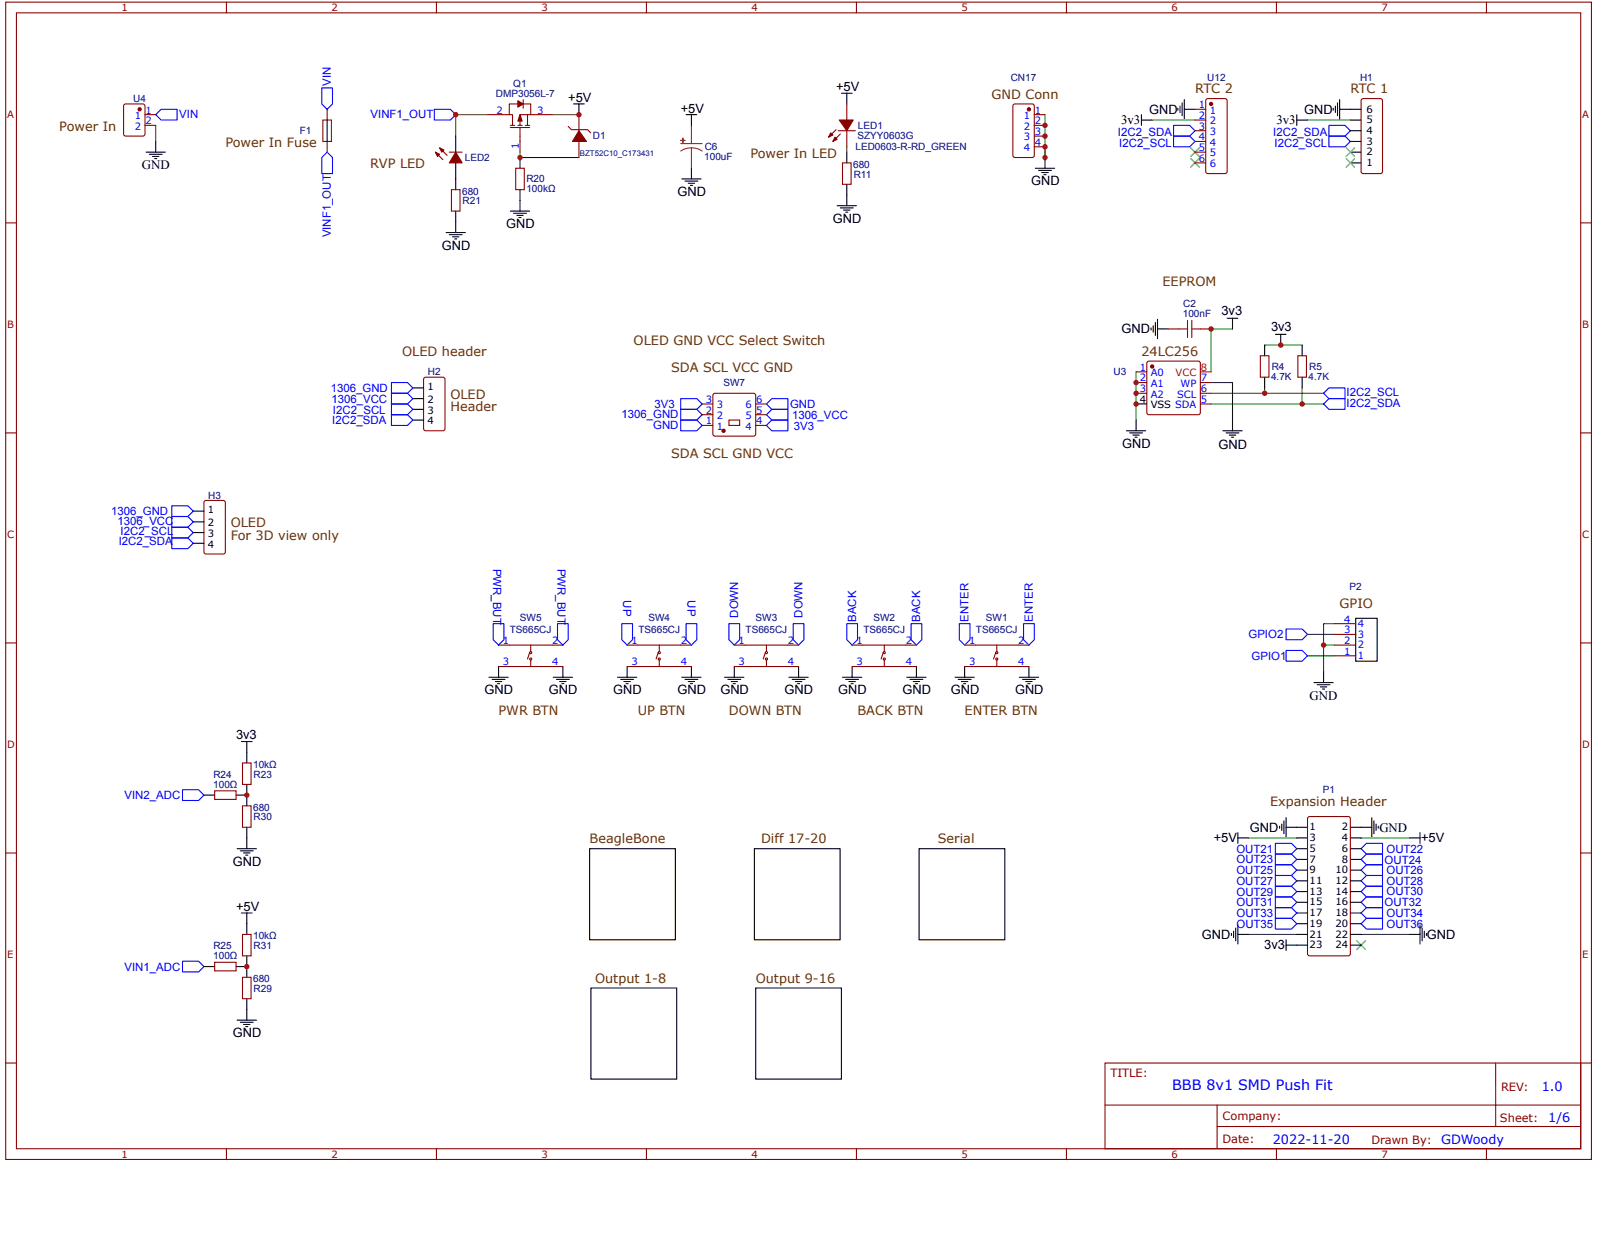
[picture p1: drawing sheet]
<svg xmlns="http://www.w3.org/2000/svg" width="279mm" height="216mm" viewBox="0 0 279 216" stroke-linecap="round" stroke-linejoin="round" font-family="sans-serif">
<g fill="none" stroke="#080" stroke-width=".19">
<path d="M27.2 21.9v2.8M90.9 26.6v.9h10.3M182.7 20v7.5M201.4 21h7.5M228.6 21h7.5M215.5 57.5h-3.8v7.5M198.6 65v8.4M211.7 66.9h3.8v6.5M211.7 70.6h19.7M211.7 68.8h19.7M221.1 67.8v1M221.1 60.3h6.6"/>
<path d="M227.7 67.8v2.8M228.6 114.6h4.7M228.6 110.9h4.7M231.4 112.8h1.9M233.3 109h-1.9v8.5M218.3 146.5h8.4M238 146.5h8.4M218.3 163.4h8.4M238 163.4h8.4"/>
</g>
<g fill="none" stroke="#000" stroke-width=".19">
<path d="M147.1 16.3h1.9M148.1 16.3v1.9M205.9 18.9v.4M206.3 18.5v1.2M206.7 18v2.2M207.1 19.1h1.8M207.1 17.4v3.4M233.1 18.9v.4M233.5 18.5v1.2M233.9 18v2.2M234.2 19.1h3.8M234.2 17.4v3.4"/>
<path d="M25.5 26.6h3.4M26.1 27h2.3M26.7 27.4h1.1M27 27.7h.4M27.2 24.7v1.9M79.7 31.3v1.9M79.7 36.9v1.9M90.9 27.5v1.9M90.9 33.2v1.8M146.4 36h3.3M146.9 36.3h2.3M147.5 36.7h1.1"/>
<path d="M147.9 37.1h.3M148.1 26.6v1.9M148.1 32.2v3.8M181 29.4h3.4M181.6 29.8h2.2M182.2 30.2h1.1M182.5 30.5h.4M182.7 27.5v1.9M199.6 21h1.8M199.6 20v1.9M226.7 21h1.9M226.7 20v1.9"/>
<path d="M236.1 21h1.9M236.1 28.5h1.9M236.1 26.6h1.9M236.1 24.7h1.9M236.1 22.9h1.9M201.3 57.3v.4M201.6 56.9v1.2M202 56.4v2.2M202.4 57.5h1.9M202.4 55.8v3.4M214.6 55.6h1.8M215.5 55.6v1.9"/>
<path d="M223 58.4h1.9M223.9 58.4v1.9M72.2 67.8h1.9M72.2 69.7h1.9M72.2 71.6h1.9M72.2 73.4h1.9M196.9 75.3h3.4M197.5 75.7h2.3M198.1 76.1h1.1M198.4 76.4h.4M198.6 73.4v1.9M213.8 75.3h3.4"/>
<path d="M214.4 75.7h2.2M214.9 76.1h1.2M215.3 76.4h.4M215.5 73.4v1.9M221.1 60.3v1.9M221.1 65.9v1.9M227.7 60.3v1.9M227.7 65.9v1.9M33.8 89.4h1.9M33.8 91.2h1.9M33.8 93.1h1.9M33.8 95h1.9"/>
<path d="M229.7 119.3h3.4M230.3 119.7h2.2M231.4 117.5v1.8M237 108.1h3.8v7.5h-3.8zM35.7 139h1.8M41.3 139h1.8M42.2 129.6h1.9M43.1 129.6v3.8M43.1 137.1v3.8M230.9 120.1h1.1M231.2 120.5h.4M41.5 148.4h3.3"/>
<path d="M42 148.7h2.3M42.2 159.6h1.9M42.6 149.1h1.1M43 149.5h.3M43.1 144.6v3.8M43.1 159.6v3.8M103.1 148.4h15v15.9h-15zM131.9 148.4h15v15.9h-15zM160.7 148.4h15v15.9h-15zM216.4 146.5h1.9M216.4 145.6v1.8M223.7 144.4v.4"/>
<path d="M224.1 144.1v1.1M224.5 143.5v2.2M224.9 144.6h3.7M224.9 142.9v3.4M226.7 146.5h1.9M226.7 148.4h1.9M226.7 159.6h1.9M226.7 150.2h1.9M226.7 152.1h1.9M226.7 154h1.9M226.7 155.9h1.9M226.7 157.7h1.9"/>
<path d="M236.1 144.6h3.7M236.1 146.5h1.9M236.1 148.4h1.9M236.1 159.6h1.9M236.1 150.2h1.9M236.1 152.1h1.9M236.1 154h1.9M236.1 155.9h1.9M236.1 157.7h1.9M239.8 142.9v3.4M240.2 143.5v2.2M240.6 144.1v1.1"/>
<path d="M241 144.4v.4M246.4 146.5h1.9M248.3 145.6v1.8M35.7 169h1.8M41.3 169h1.8M41.5 178.3h3.3M42 178.7h2.3M42.6 179.1h1.1M43 179.5h.3M43.1 167.1v3.7M43.1 174.6v3.7M103.3 172.7h15v15.9h-15z"/>
<path d="M132.1 172.7h15v15.9h-15zM215.3 163.2v.3M215.7 162.8v1.1M216.1 162.2v2.3M216.4 161.7v3.3M216.4 163.4h1.9M224.9 164.3v1.9M224.9 165.2h3.7M226.7 163.4h1.9M226.7 161.5h1.9M236.1 163.4h1.9M236.1 165.2h1.9"/>
<path d="M236.1 161.5h1.9M246.4 163.4h1.9M248.3 161.7v3.3M248.7 162.2v2.3M249 162.8v1.1M249.4 163.2v.3"/>
</g>
<g fill="none" stroke="#00f" stroke-width=".19">
<path d="M56.3 15.4h1.8v2.8l-.9 .9-.9-.9zM27.2 20l1-.9h2.8v1.9h-2.8zM205.2 21.9h2.8l.9 1-.9 .9h-2.8zM205.2 23.8h2.8l.9 .9-.9 1h-2.8zM232.4 21.9h2.8l.9 1-.9 .9h-2.8zM232.4 23.8h2.8l.9 .9-.9 1h-2.8zM68.4 66.9h2.8l1 .9-1 1h-2.8zM68.4 68.8h2.8l1 .9-1 .9h-2.8zM68.4 70.6h2.8l1 1-1 .9h-2.8zM68.4 72.5h2.8l1 .9-1 1h-2.8zM231.4 70.6l1-.9h2.8v1.9h-2.8zM231.4 68.8l1-1h2.8v1.9h-2.8z"/>
<path d="M30 88.4h2.8l1 1-1 .9h-2.8zM30 90.3h2.8l1 .9-1 1h-2.8zM30 92.2h2.8l1 .9-1 .9h-2.8zM30 94h2.8l1 1-1 .9h-2.8zM224.9 110h2.8l.9 .9-.9 .9h-2.8zM224.9 113.7h2.8l.9 .9-.9 1h-2.8zM31.9 138.1h2.8l1 .9-1 .9h-2.8zM223 153.1h2.8l.9 .9-.9 .9h-2.8zM223 151.2h2.8l.9 .9-.9 1h-2.8zM223 149.3h2.8l.9 .9-.9 1h-2.8zM223 147.4h2.8l.9 1-.9 .9h-2.8zM223 154.9h2.8l.9 1-.9 .9h-2.8z"/>
<path d="M223 156.8h2.8l.9 .9-.9 1h-2.8zM223 158.7h2.8l.9 .9-.9 .9h-2.8zM238.9 151.2h2.8v1.9h-2.8l-.9-1zM238.9 149.3h2.8v1.9h-2.8l-.9-1zM238.9 147.4h2.8v1.9h-2.8l-.9-.9zM238.9 153.1h2.8v1.8h-2.8l-.9-.9zM238.9 154.9h2.8v1.9h-2.8l-.9-.9zM238.9 156.8h2.8v1.9h-2.8l-.9-1zM238.9 158.7h2.8v1.8h-2.8l-.9-.9zM31.9 168h2.8l1 1-1 .9h-2.8zM223 160.5h2.8l.9 1-.9 .9h-2.8zM238.9 160.5h2.8v1.9h-2.8l-.9-.9z"/>
</g>
<g fill="none" stroke="#800" stroke-width=".19">
<path d="M1 .4h277.3v202.3h-277.3zM2.9 2.2h273.5v198.6h-273.5zM39.6 .4v1.8M76.3 .4v1.8M113 .4v1.8M149.7 .4v1.8M186.5 .4v1.8M223.2 .4v1.8M238 17.4l.4-.2h2.9l.4 .2v.2v12.4v.2l-.4 .1h-2.9h-.2l-.2-.3zM259.9 .4v1.8M1 39h1.9M78.9 33.2h1.5v3.7h-1.5z"/>
<path d="M90.2 29.4h1.5v3.8h-1.5zM99.3 22.1l.6 .6h2.8l.6 .5M101.2 20v2.9M101.2 24.7v2.8M147.3 28.5h1.5v3.7h-1.5zM276.4 39h1.9M204.3 57.5h1.8M209.9 57.5h1.8M1 75.7h1.9M74.1 66.1l.3-.2h3l.4 .2v8.8l-.2 .4h-3.2l-.3-.2zM220.4 62.2h1.5v3.7h-1.5zM226.9 62.2h1.5v3.7h-1.5z"/>
<path d="M276.4 75.7h1.9M35.7 87.7l.3-.2h3l.4 .2v8.8l-.2 .3-3.2 .1-.3-.2zM1 112.4h1.9M233.3 114.6h3.7M233.3 112.8h3.7M233.3 110.9h3.7M233.3 109h3.7M276.4 112.4h1.9M37.5 138.3h3.8v1.5h-3.8zM42.4 133.4h1.5v3.7h-1.5zM1 149.1h1.9M42.4 140.9h1.5v3.7h-1.5z"/>
<path d="M228.8 142.8l6.9-.1 .4 .2v23.8l-.2 .3-6.9 .1-.3-.2-.1-23.8zM276.4 149.1h1.9M37.5 168.2h3.8v1.5h-3.8zM42.4 170.8h1.5v3.8h-1.5zM42.4 163.4h1.5v3.7h-1.5zM1 185.8h1.9M193.2 185.8h83.2v15h-83.2zM193.2 193.2h83.1M212.8 196.9h63.5M212.8 193.2v7.5M261.5 185.8v11.1M276.4 185.8h1.9"/>
<path d="M39.6 200.8v1.9M76.3 200.8v1.9M113 200.8v1.9M149.7 200.8v1.9M186.5 200.8v1.9M223.2 200.8v1.9M259.9 200.8v1.9"/>
</g>
<g fill="#000">
<path d="M208.2 25.9l1.5 1.5zM209.7 25.9l-1.5 1.5z"/>
<path d="M208.2 27.7l1.5 1.5zM209.7 27.7l-1.5 1.5z"/>
<path d="M235.4 25.9l1.5 1.5zM236.9 25.9l-1.5 1.5z"/>
<path d="M235.4 27.7l1.5 1.5zM236.9 27.7l-1.5 1.5z"/>
<path d="M237.2 164.5l1.5 1.5zM238.7 164.5l-1.5 1.5z"/>
</g>
<path d="M208.2 25.9l1.5 1.5M208.2 27.7l1.5 1.5M209.7 25.9l-1.5 1.5M209.7 27.7l-1.5 1.5M235.4 25.9l1.5 1.5M235.4 27.7l1.5 1.5M236.9 25.9l-1.5 1.5M236.9 27.7l-1.5 1.5M237.2 164.5l1.5 1.5M238.7 164.5l-1.5 1.5" fill="none" stroke="#3c3" stroke-width=".19"/>
<path d="M206.1 57.5h1.5M207.6 56v3M208.4 57.5h1.5M208.4 56v3" fill="none" stroke="#a00000" stroke-width=".19"/>
<path d="M101.2 22.9l1.3 1.8h-2.4z" fill="#800"/>
<path d="M177.3 18.2h3.2l.3 .2v8.8l-.1 .3h-3.2l-.4-.1v-8.9zM101.2 22.9l1.3 1.8h-2.4z" fill="none" stroke="#800" stroke-width=".19"/>
<path d="M100.3 18.2h1.9M101.2 18.2v1.8M79.7 38.8v1.9M89.2 36.9h3.4M89.8 37.3h2.2M90.4 37.7h1.1M90.7 38h.4M90.9 35v1.9M78 40.7h3.4M78.6 41h2.2M79.1 41.4h1.1M79.5 41.8h.4" fill="none" stroke="#000" stroke-width=".19"/>
<path d="M85.3 20h-5.6v3.8M96.5 20h4.7" fill="none" stroke="#080" stroke-width=".19"/>
<path d="M75.9 19.1h2.8l1 .9-1 1h-2.8zM56.3 27.5l.9-.9 .9 .9v2.8h-1.8z" fill="none" stroke="#00f" stroke-width=".19"/>
<circle cx="179.9" cy="19.1" r=".28" fill="#800"/>
<g fill="none" stroke="#800" stroke-width=".19">
<path d="M57.2 19.1v1.9M57.2 24.7v1.9M180.8 20h1.9M180.8 21.9h1.9M180.8 23.8h1.9M180.8 25.7h1.9M200.6 63.3l.3-.2 8.8 .1 .2 .3-.1 8.8-.3 .2-8.8-.1-.2-.3z"/>
<circle cx="179.9" cy="19.1" r=".28"/>
</g>
<path d="M56.4 21h1.5v3.7h-1.5z" fill="none" stroke="#a00000" stroke-width=".19"/>
<path d="M57.2 21v3.7" fill="none" stroke="#000" stroke-width=".19"/>
<circle cx="201.4" cy="64.1" r=".28" fill="#800"/>
<g fill="none" stroke="#800" stroke-width=".19">
<path d="M21.8 18.2h3.2l.3 .2 .1 5-.2 .3-3.2 .1-.3-.2-.1-5.1zM198.6 65h1.9M198.6 66.9h1.9M198.6 68.8h1.9M209.9 66.9h1.8M209.9 68.8h1.8M209.9 70.6h1.8"/>
<circle cx="201.4" cy="64.1" r=".28"/>
</g>
<path d="M198.6 70.6h1.9" fill="none" stroke="#000" stroke-width=".19"/>
<path d="M209.9 65h1.8" fill="none" stroke="#f00" stroke-width=".19"/>
<circle cx="24.4" cy="19.1" r=".28" fill="#800"/>
<g fill="none" stroke="#800" stroke-width=".19">
<path d="M210.9 17.4l.3-.2h3l.3 .2 .1 .2v12.4l-.1 .2-.3 .1h-3h-.2l-.2-.3zM25.4 20h1.8M25.4 21.9h1.8"/>
<circle cx="24.4" cy="19.1" r=".28"/>
</g>
<circle cx="211.7" cy="18.2" r=".28" fill="#800"/>
<g fill="none" stroke="#800" stroke-width=".19">
<path d="M208.9 19.1h1.9M208.9 21h1.9M208.9 22.9h1.9M208.9 24.7h1.9M208.9 26.6h1.9M208.9 28.5h1.9"/>
<circle cx="211.7" cy="18.2" r=".28"/>
</g>
<path d="M146.7 21h2.5l-1.1 1.9z" fill="#800"/>
<path d="M148.1 18.2v2.8M146.2 22.7l-1.3 1.3M146.6 22.9h3M146.7 21h2.5l-1.1 1.9zM146.9 23.4l-1.3 1.3M148.1 22.9v2.8" fill="none" stroke="#800" stroke-width=".19"/>
<path d="M145.2 23.2l.4 .4-.7 .4z" fill="#800"/>
<path d="M145.2 23.2l.4 .4-.7 .4z" fill="none" stroke="#800" stroke-width=".19"/>
<path d="M146 24l.4 .4-.8 .3z" fill="#800"/>
<g fill="none" stroke="#800" stroke-width=".19">
<path d="M146 24l.4 .4-.8 .3zM87.2 112.8h11.2M87.2 116.5h11.2M92.6 114.1l-.4 1.1M92.8 112.8v1.1M92.8 115.4v1.1M109.7 112.8h11.2M109.7 116.5h11.2M115.1 114.1l-.4 1.1M115.3 112.8v1.1M115.3 115.4v1.1M128.4 112.8h11.2"/>
<path d="M128.4 116.5h11.2M133.8 114.1l-.4 1.1M134 112.8v1.1M134 115.4v1.1M149 112.8h11.2M149 116.5h11.2M154.4 114.1l-.3 1.1M154.6 112.8v1.1M154.6 115.4v1.1M168.7 112.8h11.2M168.7 116.5h11.2M174.1 114.1l-.4 1.1"/>
<path d="M174.3 112.8v1.1M174.3 115.4v1.1"/>
<circle cx="92.8" cy="114.1" r=".19"/>
<circle cx="92.8" cy="115.2" r=".19"/>
<circle cx="115.3" cy="114.1" r=".19"/>
<circle cx="115.3" cy="115.2" r=".19"/>
<circle cx="134" cy="114.1" r=".19"/>
<circle cx="134" cy="115.2" r=".19"/>
<circle cx="154.6" cy="114.1" r=".19"/>
<circle cx="154.6" cy="115.2" r=".19"/>
<circle cx="174.3" cy="114.1" r=".19"/>
<circle cx="174.3" cy="115.2" r=".19"/>
</g>
<path d="M148.1 25.7v.9" fill="none" stroke="#080" stroke-width=".19"/>
<path d="M86.2 109h1.9v2.8l-.9 1-1-1zM97.5 109h1.8v2.8l-.9 1-.9-1zM108.7 109h1.9v2.8l-.9 1-1-1zM120 109h1.8v2.8l-.9 1-.9-1zM127.4 109h1.9v2.8l-.9 1-1-1zM138.7 109h1.9v2.8l-1 1-.9-1zM148.1 109h1.8v2.8l-.9 1-.9-1zM159.3 109h1.9v2.8l-1 1-.9-1zM167.7 109h1.9v2.8l-.9 1-1-1zM179 109h1.8v2.8l-.9 1-.9-1z" fill="none" stroke="#00f" stroke-width=".19"/>
<g fill="none" stroke="#000" stroke-width=".19">
<path d="M85.5 118.4h3.4M86 118.8h2.3M86.6 119.1h1.1M87 119.5h.4M87.2 116.5v1.9M96.7 118.4h3.4M97.3 118.8h2.2M97.9 119.1h1.1M98.2 119.5h.4M98.4 116.5v1.9M108 118.4h3.3M108.5 118.8h2.3"/>
<path d="M109.1 119.1h1.1M109.5 119.5h.3M109.7 116.5v1.9M119.2 118.4h3.4M119.8 118.8h2.2M120.3 119.1h1.2M120.7 119.5h.4M120.9 116.5v1.9M126.7 118.4h3.4M127.3 118.8h2.2M127.8 119.1h1.1M128.2 119.5h.4"/>
<path d="M128.4 116.5v1.9M137.9 118.4h3.4M138.5 118.8h2.3M139.1 119.1h1.1M139.4 119.5h.4M139.6 116.5v1.9M147.3 118.4h3.4M147.9 118.8h2.2M148.4 119.1h1.2M148.8 119.5h.4M149 116.5v1.9M158.5 118.4h3.4"/>
<path d="M159.1 118.8h2.3M159.7 119.1h1.1M160 119.5h.4M160.2 116.5v1.9M167 118.4h3.3M167.5 118.8h2.3M168.1 119.1h1.1M168.5 119.5h.3M168.7 116.5v1.9M178.2 118.4h3.4M178.8 118.8h2.2M179.3 119.1h1.2"/>
<path d="M179.7 119.5h.4M179.9 116.5v1.9"/>
</g>
<path d="M119 25.1h3.8M120.9 25.9h.8l1.1 .5M120.9 25.9l-1.2 .1-.7 .4M120.9 21.9v3.2M120.9 25.9v3.5" fill="none" stroke="#8d2323" stroke-width=".19"/>
<path d="M119 24.5l.8 .1z" fill="#8d2323"/>
<path d="M119 24.5l.8 .1z" fill="none" stroke="#8d2323" stroke-width=".19"/>
<path d="M119.4 24.2v.7z" fill="#8d2323"/>
<path d="M119.4 24.2v.7z" fill="none" stroke="#8d2323" stroke-width=".19"/>
<path d="M119.2 31.3h3.4M119.8 31.7h2.2M120 20h1.8M120.3 32h1.2M120.7 32.4h.4M120.9 20v1.9M120.9 29.4v1.9" fill="none" stroke="#000" stroke-width=".19"/>
<path d="M90.9 20l.4 1.2h-.8z" fill="#800"/>
<path d="M90.9 20l.4 1.2h-.8z" fill="none" stroke="#800" stroke-width=".19"/>
<path d="M90.5 17.6l1 .6-1 .5z" fill="#800"/>
<g fill="none" stroke="#800" stroke-width=".19">
<path d="M90.5 17.6l1 .6-1 .5zM90.5 18.2h-1.5v1.8h.6v1.9M91.5 18.2h1.3v1.8h-1.9v1.9M91.5 17.4v1.5M85.3 20h3.7M89.2 22.3h3.4M89.2 21.9h.8M90.5 21.9h.8M90.9 22.3v1.5M90.9 24.7v1.9M91.9 21.9h.7M92.2 20v1.9"/>
<path d="M92.8 20h3.7"/>
</g>
<path d="M90.9 23.8v.9" fill="none" stroke="#600" stroke-width=".19"/>
<path d="M79.7 23.8v2.8M79.7 28.5v2.8" fill="none" stroke="#000" stroke-width=".19"/>
<path d="M79.7 26.6l1.1 1.9h-2.2z" fill="#800"/>
<path d="M76.1 26.6l1.3 1.3M76.9 25.9l1.3 1.3M79.7 26.6l1.1 1.9h-2.2z" fill="none" stroke="#800" stroke-width=".19"/>
<path d="M76.9 25.9l.7 .3-.4 .4z" fill="#800"/>
<path d="M76.9 25.9l.7 .3-.4 .4z" fill="none" stroke="#800" stroke-width=".19"/>
<path d="M76.1 26.6l.8 .4-.4 .4z" fill="#800"/>
<path d="M76.1 26.6l.8 .4-.4 .4zM78.6 26.6h2.2M122.8 70.6h1.8M122.8 72.5h1.8M122.8 74.4h1.8M127.4 73.4h1.9v1h-1.9zM132.1 70.6h1.9M132.1 72.5h1.9M132.1 74.4h1.9" fill="none" stroke="#800" stroke-width=".19"/>
<path d="M119 69.7h2.8l1 .9-1 1h-2.8zM119 73.4h2.8l1 1-1 .9h-2.8zM119 71.6h2.8l1 .9-1 .9h-2.8zM134 70.6l.9-.9h2.9v1.9h-2.9zM134 74.4l.9-1h2.9v1.9h-2.9zM134 72.5l.9-.9h2.9v1.8h-2.9z" fill="none" stroke="#00f" stroke-width=".19"/>
<circle cx="126.5" cy="75.3" r=".28" fill="#800"/>
<g fill="none" stroke="#800" stroke-width=".19">
<path d="M124.8 68.8h7l.3 .1v7l-.2 .3h-6.9l-.3-.1-.1-7z"/>
<circle cx="126.5" cy="75.3" r=".28"/>
</g>
<g fill="#c00">
<circle cx="211.7" cy="57.5" r=".47"/>
<circle cx="221.1" cy="68.8" r=".47"/>
<circle cx="227.7" cy="70.6" r=".47"/>
<circle cx="223.9" cy="60.3" r=".47"/>
<circle cx="198.6" cy="70.6" r=".47"/>
<circle cx="198.6" cy="68.8" r=".47"/>
<circle cx="198.6" cy="66.9" r=".47"/>
<circle cx="231.4" cy="112.8" r=".47"/>
<circle cx="43.1" cy="169" r=".47"/>
<circle cx="43.1" cy="139" r=".47"/>
<circle cx="182.7" cy="21.9" r=".47"/>
<circle cx="182.7" cy="23.8" r=".47"/>
<circle cx="182.7" cy="25.7" r=".47"/>
<circle cx="182.7" cy="27.5" r=".47"/>
<circle cx="90.9" cy="27.5" r=".47"/>
<circle cx="101.2" cy="20" r=".47"/>
<circle cx="79.7" cy="20" r=".47"/>
</g>
<text font-size="2.5" fill="#00f" x="204.9" y="190.6">BBB 8v1 SMD Push Fit</text>
<g font-size="2.2">
<text x="99.3" y="17.8">+5V</text>
<text x="146.2" y="15.9">+5V</text>
<text x="119" y="19.7">+5V</text>
<text x="196" y="21.7">3v3</text>
<text x="200.9" y="19.9">GND</text>
<text x="223.2" y="21.7">3v3</text>
<text x="228" y="19.9">GND</text>
<text x="24.8" y="29.6">GND</text>
<text x="118.5" y="34.3">GND</text>
<text x="180.3" y="32.4">GND</text>
<text x="88.5" y="39.9">GND</text>
<text x="145.6" y="39">GND</text>
<text x="77.2" y="43.6">GND</text>
<text x="196.1" y="58.3">GND</text>
<text x="213.6" y="55">3v3</text>
<text x="222.2" y="57.9">3v3</text>
<text x="196.2" y="78.3">GND</text>
<text x="213.1" y="78.6">GND</text>
<text x="84.7" y="121.4">GND</text>
<text x="96" y="121.4">GND</text>
<text x="107.2" y="121.4">GND</text>
<text x="118.5" y="121.4">GND</text>
<text x="126" y="121.4">GND</text>
<text x="137.2" y="121.4">GND</text>
<text x="146.6" y="121.4">GND</text>
<text x="157.8" y="121.4">GND</text>
<text x="166.2" y="121.4">GND</text>
<text x="177.5" y="121.4">GND</text>
<text x="229" y="122.3">GND</text>
<text x="41.3" y="129.3">3v3</text>
<text x="212.2" y="147.2">+5V</text>
<text x="218.5" y="145.4">GND</text>
<text x="241.2" y="145.4">GND</text>
<text x="248.5" y="147.2">+5V</text>
<text x="40.7" y="151.4">GND</text>
<text x="41.3" y="159.2">+5V</text>
<text x="210.1" y="164.1">GND</text>
<text x="221.1" y="166">3v3</text>
<text x="249.5" y="164.1">GND</text>
<text x="40.7" y="181.3">GND</text>
</g>
<g font-size="2.2" fill="#630">
<text x="173.3" y="17.2">GND Conn</text>
<text x="208.9" y="16.3">RTC 2</text>
<text x="236.1" y="16.3">RTC 1</text>
<text x="10.4" y="22.9">Power In</text>
<text x="39.4" y="25.7">Power In Fuse</text>
<text x="64.7" y="29.4">RVP LED</text>
<text x="131.2" y="27.5">Power In LED</text>
<text x="203.3" y="50">EEPROM</text>
<text x="70.3" y="62.2">OLED header</text>
<text x="110.8" y="60.3">OLED GND VCC Select Switch</text>
<text x="117.3" y="65">SDA SCL VCC GND</text>
<text x="199.6" y="62.2">24LC256</text>
<text x="78.7" y="69.7">OLED</text>
<text x="78.7" y="71.9">Header</text>
<text x="117.3" y="80">SDA SCL GND VCC</text>
<text x="40.3" y="92.2">OLED</text>
<text x="40.3" y="94.4">For 3D view only</text>
<text x="234.2" y="106.2">GPIO</text>
<text x="87.2" y="125">PWR BTN</text>
<text x="111.5" y="125">UP BTN</text>
<text x="127.4" y="125">DOWN BTN</text>
<text x="149.9" y="125">BACK BTN</text>
<text x="168.7" y="125">ENTER BTN</text>
<text x="222.1" y="140.9">Expansion Header</text>
<text x="103.1" y="147.4">BeagleBone</text>
<text x="133.1" y="147.4">Diff 17-20</text>
<text x="164" y="147.4">Serial</text>
<text x="104" y="171.8">Output 1-8</text>
<text x="132.1" y="171.8">Output 9-16</text>
</g>
<g font-size="2.2" fill="#00f">
<text x="269.6" y="190.8">1.0</text>
<text x="270.7" y="196.2">1/6</text>
<text x="222.5" y="200">2022-11-20</text>
</g>
<g font-size="2" fill="#00f">
<text x="57.9" y="15" transform="rotate(-90 57.9 15)">VIN</text>
<text x="31.3" y="20.7">VIN</text>
<text x="64.8" y="20.7">VINF1_OUT</text>
<text x="195.5" y="23.8">I2C2_SDA</text>
<text x="222.6" y="23.8">I2C2_SDA</text>
<text x="195.7" y="25.7">I2C2_SCL</text>
<text x="222.9" y="25.7">I2C2_SCL</text>
<text x="57.9" y="41.5" transform="rotate(-90 57.9 41.5)">VINF1_OUT</text>
<text x="57.8" y="68.5">1306_GND</text>
<text x="57.9" y="70.4">1306_VCC</text>
<text x="114.4" y="71.4">3V3</text>
<text x="138.1" y="71.4">GND</text>
<text x="235.4" y="71.2">I2C2_SDA</text>
<text x="235.4" y="69.3">I2C2_SCL</text>
<text x="58.1" y="74.2">I2C2_SDA</text>
<text x="58.2" y="72.3">I2C2_SCL</text>
<text x="108.6" y="73.2">1306_GND</text>
<text x="114.2" y="75.1">GND</text>
<text x="138.5" y="73.3">1306_VCC</text>
<text x="138.8" y="75.1">3V3</text>
<text x="19.4" y="90.1">1306_GND</text>
<text x="20.6" y="91.8">1306_VCC</text>
<text x="20.8" y="95.3">I2C2_SDA</text>
<text x="21.1" y="93.5">I2C2_SCL</text>
<text x="86.2" y="99.4" transform="rotate(90 86.2 99.4)">PWR_BUT</text>
<text x="97.5" y="99.4" transform="rotate(90 97.5 99.4)">PWR_BUT</text>
<text x="108.9" y="104.9" transform="rotate(90 108.9 104.9)">UP</text>
<text x="120.2" y="104.9" transform="rotate(90 120.2 104.9)">UP</text>
<text x="129.1" y="108" transform="rotate(-90 129.1 108)">DOWN</text>
<text x="140.3" y="108" transform="rotate(-90 140.3 108)">DOWN</text>
<text x="149.7" y="108.7" transform="rotate(-90 149.7 108.7)">BACK</text>
<text x="160.9" y="108.7" transform="rotate(-90 160.9 108.7)">BACK</text>
<text x="169.3" y="108.7" transform="rotate(-90 169.3 108.7)">ENTER</text>
<text x="180.6" y="108.7" transform="rotate(-90 180.6 108.7)">ENTER</text>
<text x="218.3" y="111.6">GPIO2</text>
<text x="218.8" y="115.4">GPIO1</text>
<text x="21.8" y="139.7">VIN2_ADC</text>
<text x="216.2" y="149">OUT21</text>
<text x="242.4" y="149.1">OUT22</text>
<text x="216.2" y="154.7">OUT27</text>
<text x="216.2" y="152.8">OUT25</text>
<text x="216.2" y="150.9">OUT23</text>
<text x="242.1" y="151">OUT24</text>
<text x="242.4" y="154.7">OUT28</text>
<text x="242.4" y="152.8">OUT26</text>
<text x="216.2" y="160.3">OUT33</text>
<text x="216.2" y="156.6">OUT29</text>
<text x="216.2" y="158.4">OUT31</text>
<text x="242.1" y="158.4">OUT32</text>
<text x="242.4" y="160.3">OUT34</text>
<text x="242.4" y="156.5">OUT30</text>
<text x="216.2" y="162.2">OUT35</text>
<text x="242.4" y="162.2">OUT36</text>
<text x="21.8" y="169.7">VIN1_ADC</text>
</g>
<g font-size="2" fill="#800">
<text x="194.1" y="188.3">TITLE:</text>
<text x="262.4" y="190.8">REV:</text>
<text x="213.7" y="195.8">Company:</text>
<text x="262.3" y="196.1">Sheet:</text>
<text x="213.7" y="199.9">Date:</text>
<text x="239.8" y="199.9">Drawn By: GDWoody</text>
</g>
<g font-size="1.7" fill="#800">
<text x="21.2" y="2">1</text>
<text x="57.9" y="2">2</text>
<text x="94.7" y="2">3</text>
<text x="131.4" y="2">4</text>
<text x="168.1" y="2">5</text>
<text x="204.8" y="2">6</text>
<text x="241.5" y="2">7</text>
<text x="1.3" y="20.6">A</text>
<text x="276.7" y="20.6">A</text>
<text x="1.3" y="57.3">B</text>
<text x="276.7" y="57.3">B</text>
<text x="1.3" y="94">C</text>
<text x="276.7" y="94">C</text>
<text x="1.3" y="130.8">D</text>
<text x="276.7" y="130.8">D</text>
<text x="1.3" y="167.5">E</text>
<text x="276.7" y="167.5">E</text>
<text x="21.2" y="202.4">1</text>
<text x="57.9" y="202.4">2</text>
<text x="94.7" y="202.4">3</text>
<text x="131.4" y="202.4">4</text>
<text x="168.1" y="202.4">5</text>
<text x="204.8" y="202.4">6</text>
<text x="241.5" y="202.4">7</text>
</g>
<g font-size="1.7" fill="#000080">
<text x="23.3" y="17.9">U4</text>
<text x="86.7" y="16.9">DMP3056L-7</text>
<text x="89.8" y="15.2">Q1</text>
<text x="176.7" y="14.1">CN17</text>
<text x="211.1" y="14.1">U12</text>
<text x="237.8" y="14.1">H1</text>
<text x="52.4" y="23.4">F1</text>
<text x="150" y="22.5">LED1</text>
<text x="81.3" y="28.1">LED2</text>
<text x="103.7" y="24.4">D1</text>
<text x="123.1" y="28">100uF</text>
<text x="123.2" y="26.3">C6</text>
<text x="149.2" y="29.3">680</text>
<text x="149.6" y="26.3">LED0603-R-RD_GREEN</text>
<text x="149.9" y="24.3">SZYY0603G</text>
<text x="80.8" y="34">680</text>
<text x="80.9" y="35.7">R21</text>
<text x="92" y="33.6">100kΩ</text>
<text x="92" y="31.9">R20</text>
<text x="149.3" y="31">R11</text>
<text x="206.9" y="53.7">C2</text>
<text x="206.8" y="55.5">100nF</text>
<text x="74.8" y="65.6">H2</text>
<text x="194.7" y="65.6">U3</text>
<text x="222.3" y="64.7">R4</text>
<text x="228.9" y="64.7">R5</text>
<text x="126.5" y="67.5">SW7</text>
<text x="222.2" y="66.4">4.7K</text>
<text x="228.8" y="66.4">4.7K</text>
<text x="36.4" y="87.1">H3</text>
<text x="236" y="103.1">P2</text>
<text x="89.1" y="110.6">TS665CJ</text>
<text x="90.9" y="108.5">SW5</text>
<text x="111.6" y="110.6">TS665CJ</text>
<text x="113.4" y="108.5">SW4</text>
<text x="130.4" y="110.6">TS665CJ</text>
<text x="132.1" y="108.5">SW3</text>
<text x="151" y="110.6">TS665CJ</text>
<text x="152.7" y="108.5">SW2</text>
<text x="170.6" y="110.6">TS665CJ</text>
<text x="172.4" y="108.5">SW1</text>
<text x="37.3" y="137.7">100Ω</text>
<text x="37.3" y="136">R24</text>
<text x="44.3" y="134.3">10kΩ</text>
<text x="44.3" y="136">R23</text>
<text x="44.3" y="141.7">680</text>
<text x="44.4" y="143.4">R30</text>
<text x="231.3" y="138.7">P1</text>
<text x="37.3" y="167.7">100Ω</text>
<text x="37.3" y="166">R25</text>
<text x="44.3" y="164.2">10kΩ</text>
<text x="44.3" y="165.9">R31</text>
<text x="44.3" y="171.7">680</text>
<text x="44.4" y="173.4">R29</text>
</g>
<g font-size="1.7" fill="#00f">
<text x="23.5" y="20.8">1</text>
<text x="23.5" y="22.7">2</text>
<text x="25.4" y="19.9">1</text>
<text x="25.4" y="21.7">2</text>
<text x="86.8" y="19.9">2</text>
<text x="93.9" y="19.9">3</text>
<text x="179" y="20.8">1</text>
<text x="179" y="22.7">2</text>
<text x="180.9" y="19.9">1</text>
<text x="180.9" y="21.7">2</text>
<text x="180.9" y="23.6">3</text>
<text x="209.6" y="18.9">1</text>
<text x="209.6" y="20.8">2</text>
<text x="209.6" y="22.7">3</text>
<text x="211.5" y="19.9">1</text>
<text x="211.5" y="21.7">2</text>
<text x="211.5" y="23.6">3</text>
<text x="90.7" y="26" transform="rotate(-90 90.7 26)">1</text>
<text x="179" y="24.5">3</text>
<text x="179" y="26.4">4</text>
<text x="180.9" y="25.5">4</text>
<text x="209.6" y="24.5">4</text>
<text x="209.6" y="26.4">5</text>
<text x="209.6" y="28.3">6</text>
<text x="211.5" y="25.5">4</text>
<text x="211.5" y="27.4">5</text>
<text x="211.5" y="29.2">6</text>
<text x="199.3" y="64.8">1</text>
<text x="201.2" y="65.8">A0</text>
<text x="123.4" y="70.4">3</text>
<text x="125.3" y="71.4">3</text>
<text x="130.3" y="71.4">6</text>
<text x="132.2" y="70.4">6</text>
<text x="199.3" y="66.7">2</text>
<text x="199.3" y="68.6">3</text>
<text x="201.2" y="67.6">A1</text>
<text x="201.2" y="69.5">A2</text>
<text x="205.8" y="69.5">SCL</text>
<text x="206.4" y="67.6">WP</text>
<text x="210" y="70.4">5</text>
<text x="210" y="68.6">6</text>
<text x="210" y="66.7">7</text>
<text x="123.4" y="72.3">2</text>
<text x="123.4" y="74.2">1</text>
<text x="125.3" y="73.2">2</text>
<text x="125.3" y="75.1">1</text>
<text x="130.3" y="73.2">5</text>
<text x="130.3" y="75.1">4</text>
<text x="132.2" y="72.3">5</text>
<text x="132.2" y="74.2">4</text>
<text x="87.9" y="112.6">1</text>
<text x="96.5" y="112.6">2</text>
<text x="110.4" y="112.6">1</text>
<text x="119" y="112.6">2</text>
<text x="129.1" y="112.6">1</text>
<text x="137.8" y="112.6">2</text>
<text x="149.8" y="112.6">1</text>
<text x="158.4" y="112.6">2</text>
<text x="169.4" y="112.6">1</text>
<text x="178" y="112.6">2</text>
<text x="235" y="112.6">2</text>
<text x="235" y="110.7">3</text>
<text x="235" y="108.8">4</text>
<text x="237.4" y="113.3">2</text>
<text x="237.4" y="111.5">3</text>
<text x="237.4" y="109.6">4</text>
<text x="87.9" y="116.3">3</text>
<text x="96.5" y="116.3">4</text>
<text x="110.4" y="116.3">3</text>
<text x="119" y="116.3">4</text>
<text x="129.1" y="116.3">3</text>
<text x="137.8" y="116.3">4</text>
<text x="149.8" y="116.3">3</text>
<text x="158.4" y="116.3">4</text>
<text x="169.4" y="116.3">3</text>
<text x="178" y="116.3">4</text>
<text x="235" y="114.5">1</text>
<text x="237.4" y="115.2">1</text>
</g>
<g font-size="1.7">
<text x="238.9" y="23.4">4</text>
<text x="238.9" y="21.5">5</text>
<text x="238.9" y="19.7">6</text>
<text x="238.9" y="29">1</text>
<text x="238.9" y="27.2">2</text>
<text x="238.9" y="25.3">3</text>
<text x="74.8" y="68.2">1</text>
<text x="74.8" y="70.4">2</text>
<text x="199.3" y="70.4">4</text>
<text x="201.2" y="71.4">VSS SDA</text>
<text x="74.8" y="72.3">3</text>
<text x="74.8" y="74.2">4</text>
<text x="36.3" y="89.7">1</text>
<text x="36.3" y="92">2</text>
<text x="36.3" y="93.9">3</text>
<text x="36.3" y="95.7">4</text>
<text x="229" y="145.2">1</text>
<text x="229" y="147.1">3</text>
<text x="229" y="148.9">5</text>
<text x="234.6" y="145.2">2</text>
<text x="234.6" y="147.1">4</text>
<text x="234.6" y="148.9">6</text>
<text x="229" y="150.8">7</text>
<text x="229" y="152.7">9</text>
<text x="229" y="154.6">11</text>
<text x="233.5" y="152.7">10</text>
<text x="233.5" y="154.6">12</text>
<text x="234.6" y="150.8">8</text>
<text x="229" y="156.4">13</text>
<text x="229" y="158.3">15</text>
<text x="229" y="160.2">17</text>
<text x="233.5" y="156.4">14</text>
<text x="233.5" y="158.3">16</text>
<text x="233.5" y="160.2">18</text>
<text x="229" y="162">19</text>
<text x="229" y="163.9">21</text>
<text x="229" y="165.8">23</text>
<text x="233.5" y="162">20</text>
<text x="233.5" y="163.9">22</text>
<text x="233.5" y="165.8">24</text>
</g>
<g font-size="1.7" fill="#f00">
<text x="205.5" y="65.8">VCC</text>
<text x="210" y="64.8">8</text>
</g>
<text font-size="1.4" fill="#000080" x="101.4" y="27.2">BZT52C10_C173431</text>
</svg>
